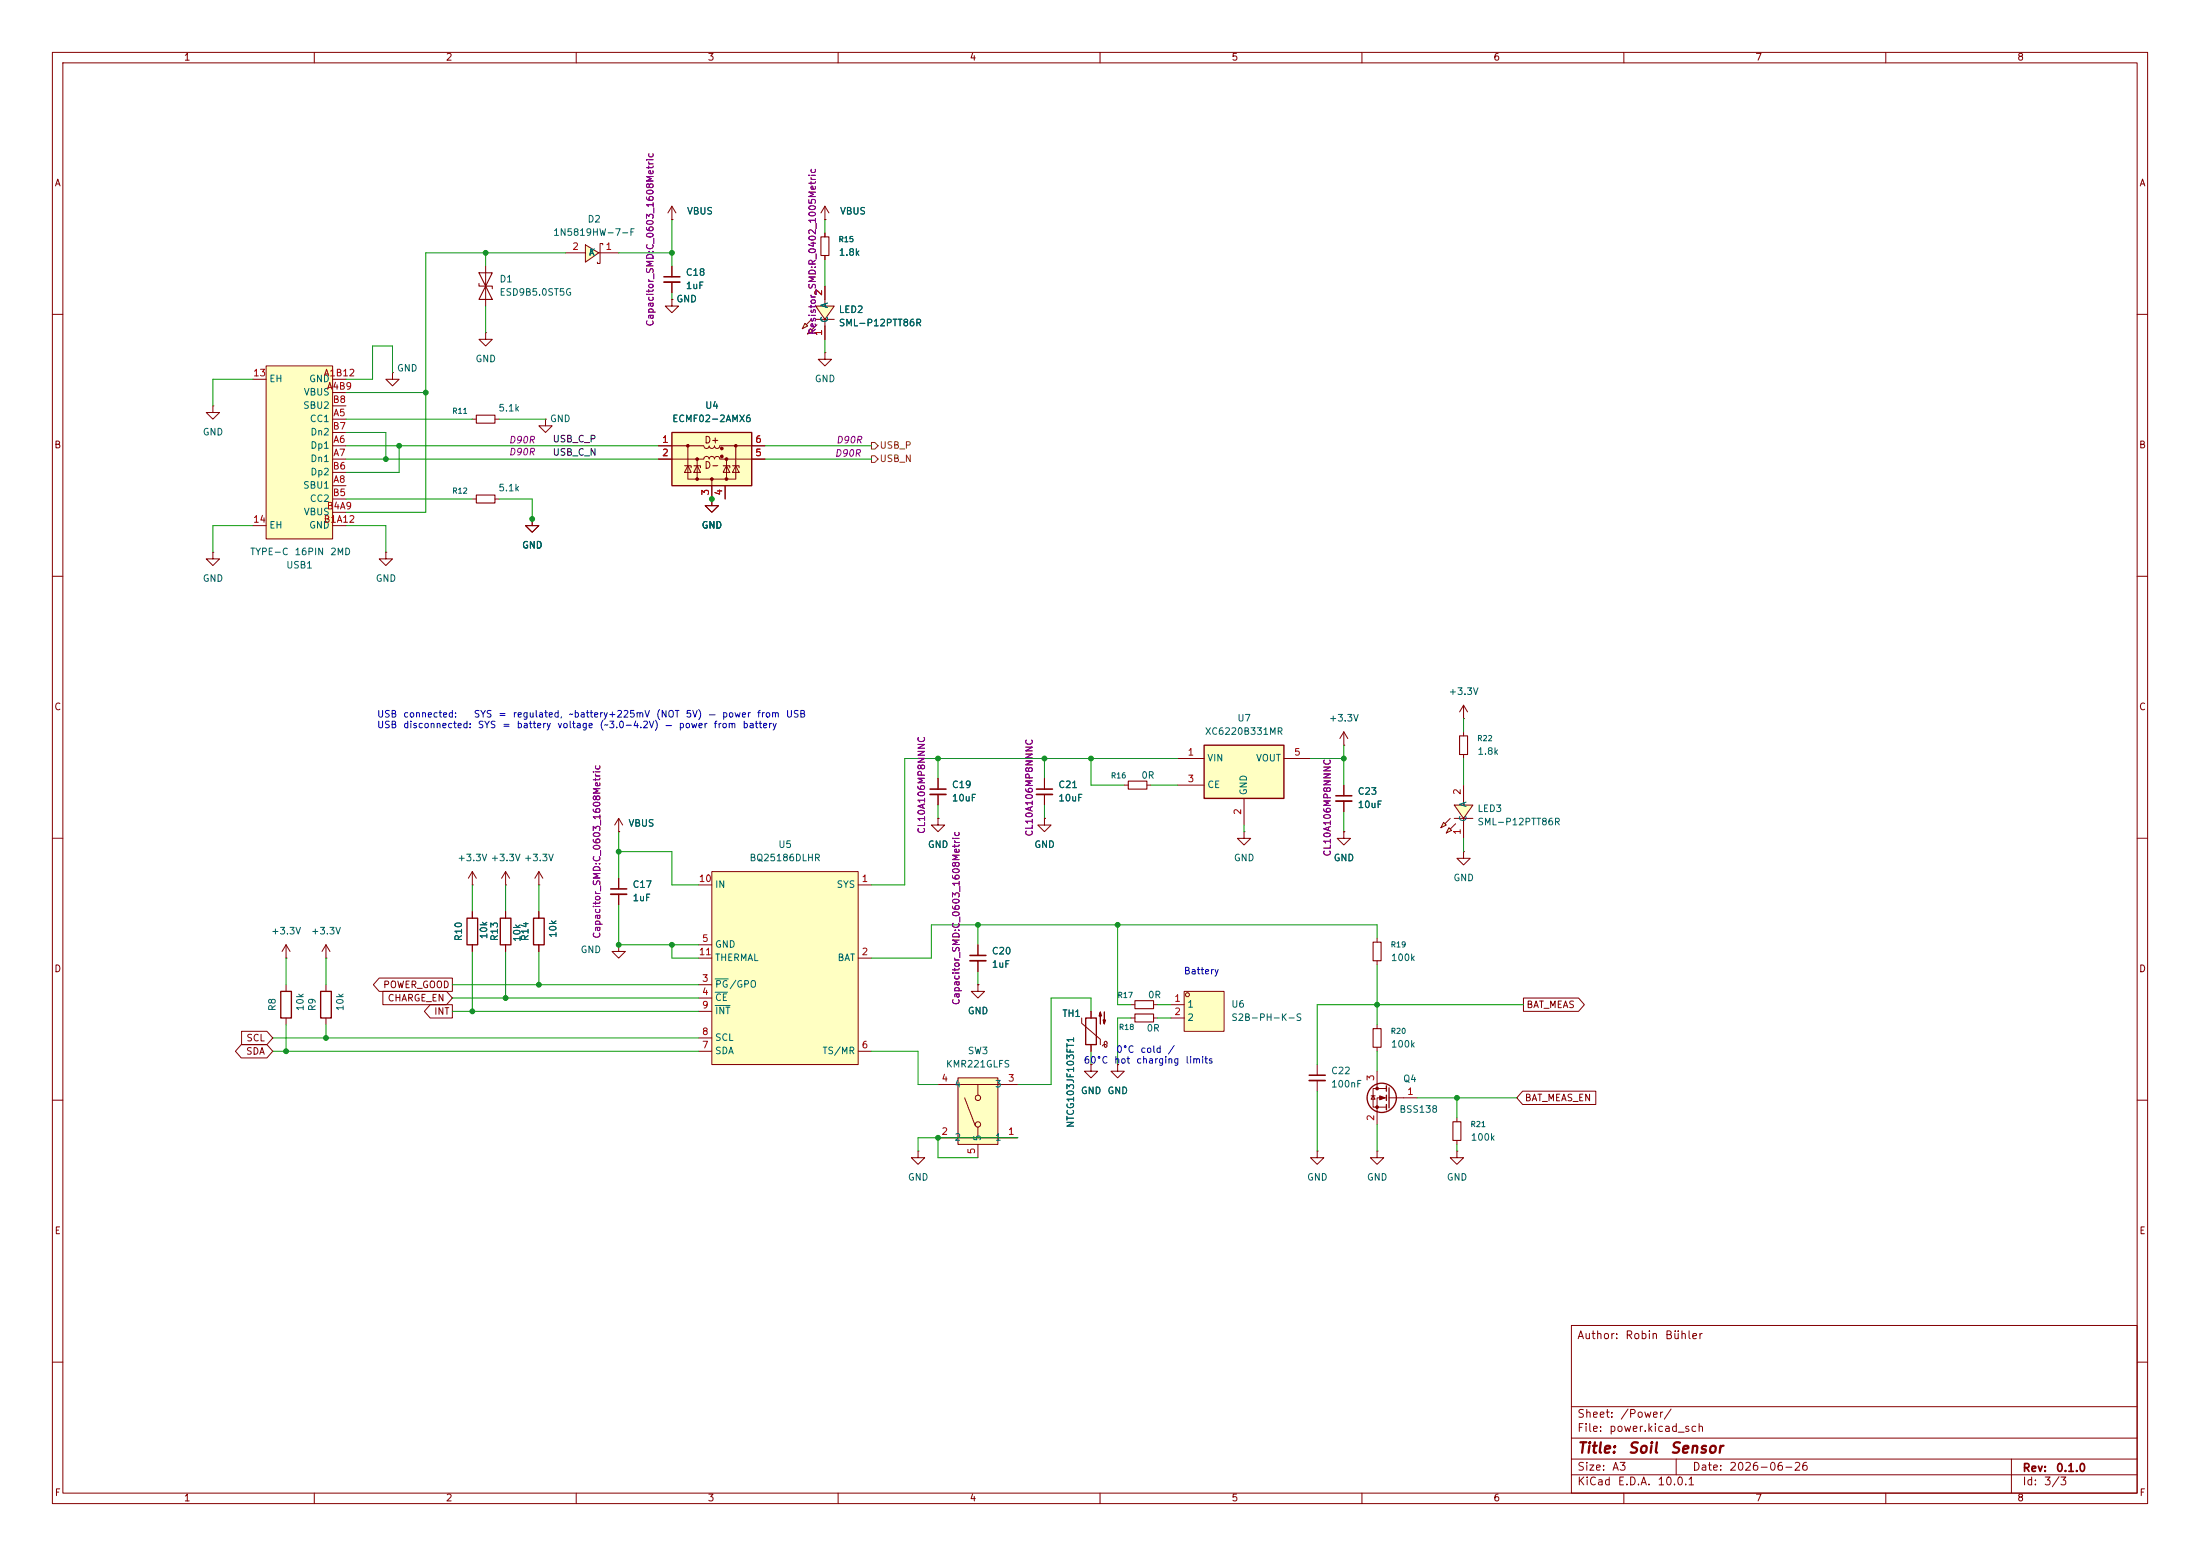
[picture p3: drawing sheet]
<svg xmlns="http://www.w3.org/2000/svg" width="420mm" height="297mm" viewBox="0 0 420 297" stroke-linecap="round" stroke-linejoin="round" font-family="sans-serif">
<g fill="none" stroke="#840000" stroke-width=".19">
<path d="M10 10h400v277h-400zM12 12h396v273h-396zM60 10v2M110 10v2M160 10v2M210 10v2M260 10v2M310 10v2M360 10v2M10 60h2M74.9 71.1v1.3h1.3l-1.3 1.3-1.2-1.3h1.2M74.9 71.1h.1"/>
<path d="M408 60h2M10 110h2M408 110h2M10 160h2M408 160h2M10 210h2M408 210h2M300 253h108v32h-108zM10 260h2M300 278.5h108M300 274.5h108M300 268.5h108"/>
<path d="M320 278.5v3M384 278.5v6.5M408 260h2M60 285v2M110 285v2M160 285v2M210 285v2M260 285v2M300 281.5h108M310 285v2M360 285v2"/>
</g>
<path d="M229.9 142.2h15.2v10.2h-15.2z" fill="#ffffc2"/>
<path d="M229.9 142.2h15.2v10.2h-15.2z" fill="none" stroke="#840000" stroke-width=".25"/>
<g fill="none" stroke="#840000" stroke-width=".19">
<path d="M256.5 139.7l-.7 1.3M256.5 139.7l.8 1.3M256.5 139.7v2.5M279.4 137.2h.1M279.4 134.6l-.8 1.3M279.4 134.6l.8 1.3M279.4 134.6v2.6M224.8 144.8h5.1M224.8 149.9h5.1M237.5 158.8v1.2h1.3l-1.3 1.3-1.3-1.3h1.3M237.5 158.8h.1M237.5 152.4v5.1"/>
<path d="M245.1 144.8h5.1M256.5 142.2h.1"/>
</g>
<g fill="#ffffc2">
<path d="M276.6 158l.5 .5-1 .5z"/>
<path d="M275.6 157l.5 .5-1 .5z"/>
<path d="M277.6 153.7h3.6l-1.8 2.5z"/>
</g>
<path d="M279.4 139.7v.8M275.6 157l.5 .5-1 .5zM276.6 158l.5 .5-1 .5zM276.9 156.2l-1.1 1M277.6 153.7h3.6l-1.8 2.5zM277.6 156.2h3.6M277.9 157.2l-1 1M279.4 144v.8M279.4 149.9v3.8M279.4 156.2v3.8M279.4 162.6v1.2h1.3l-1.3 1.3-1.3-1.3h1.3M279.4 162.6h.1" fill="none" stroke="#840000" stroke-width=".19"/>
<path d="M278.6 140.5h1.6v3.5h-1.6z" fill="none" stroke="#840000" stroke-width=".2"/>
<path d="M50.8 69.9h12.7v33h-12.7z" fill="#ffffc2"/>
<g fill="none" stroke="#840000" stroke-width=".19">
<path d="M48.3 72.4h2.5M50.8 69.9h12.7v33h-12.7zM63.5 72.4h2.5M63.5 74.9h2.5M63.5 77.5h2.5M63.5 80h2.5M63.5 85.1h2.5M63.5 87.6h2.5M63.5 92.7h2.5M63.5 97.8h2.5M63.5 95.3h2.5M63.5 90.2h2.5"/>
<path d="M63.5 82.6h2.5M40.6 105.4v1.3h-1.2l1.2 1.3 1.3-1.3h-1.3M40.6 105.4h.1M48.3 100.3h2.5M63.5 100.3h2.5M73.7 105.4v1.3h1.2l-1.2 1.3-1.3-1.3h1.3M73.7 105.4h.1M199.4 156.2v1.3h1.3l-1.3 1.3-1.3-1.3h1.3M199.4 156.2h.1M118.1 180.3v1.3h1.3l-1.3 1.3-1.3-1.3h1.3M118.1 180.3h.1"/>
</g>
<path d="M135.9 166.4h27.9v36.8h-27.9z" fill="#ffffc2"/>
<path d="M133.3 168.9h2.6M135.9 166.4h27.9v36.8h-27.9zM163.8 168.9h2.6M133.3 182.9h2.6M133.3 188h2.6M133.3 190.5h2.6M133.3 180.3h2.6M133.3 198.1h2.6M133.3 193h2.6M163.8 182.9h2.6M133.3 200.7h2.6M163.8 200.7h2.6" fill="none" stroke="#840000" stroke-width=".19"/>
<path d="M136.5 186.9h2.5M136.5 189.4h2.4M136.5 191.9h2.9" fill="none" stroke="#006464" stroke-width=".19"/>
<path d="M226.1 189.2h7.6v7.7h-7.6z" fill="#ffffc2"/>
<g fill="none" stroke="#840000" stroke-width=".19">
<path d="M92.7 50.8v7.6M40.6 77.5v1.2h-1.2l1.2 1.3 1.3-1.3h-1.3M40.6 77.5h.1M92.7 63.5v1.3h1.3l-1.3 1.2-1.3-1.2h1.3M92.7 63.5h.1M118.1 158.8h.1M118.1 156.2l-.8 1.3M118.1 156.2l.8 1.3M118.1 156.2v2.6M179.1 156.2v1.3h1.2l-1.2 1.3-1.3-1.3h1.3M179.1 156.2h.1M199.4 148.6v2"/>
<path d="M199.4 151.6v2.1M256.5 158.8v1.2h1.3l-1.3 1.3-1.2-1.3h1.2M256.5 158.8h.1M256.5 149.9v2M256.5 152.9v2M96.5 168.9h.1M96.5 166.4v2.5M96.5 174v1.3M96.5 166.4l-.7 1.2M96.5 166.4l.8 1.2M102.9 168.9h.1M102.9 166.4v2.5"/>
<path d="M102.9 174v1.3M102.9 166.4l-.8 1.2M102.9 166.4l.7 1.2M118.1 167.6v2.1M118.1 170.7v2M262.9 179.1v.7M96.5 180.3v1.3M102.9 180.3v1.3M186.7 188v1.2h1.3l-1.3 1.3-1.3-1.3h1.3M186.7 188h.1M186.7 180.3v2.1M186.7 183.4v2"/>
<path d="M215.9 191.8h.8M215.9 194.3h.8M220.2 191.8h.8M220.2 194.3h.8M223.5 191.8h2.6M223.5 194.3h2.6M226.1 189.2h7.6v7.7h-7.6zM262.9 183.4v.8M262.9 195.6v.7M262.9 199.9v.8M251.5 219.7v1.3h1.2l-1.2 1.2-1.3-1.2h1.3M251.5 219.7h.1"/>
<path d="M251.5 203.2v2M251.5 206.2v2.1M261.7 209.2h.8M262.1 209.2l.4 .6h-.8zM262.9 219.7v1.3h1.3l-1.3 1.2-1.3-1.2h1.3M262.9 219.7h.1M262.9 204.5v3.3M264.7 207.8h-2.6v3.5h2.6M264.7 209.6h-1.8v5M265.2 209.6h5.3M278.1 219.7v1.3h1.3l-1.3 1.2-1.2-1.2h1.2M278.1 219.7h.1"/>
<path d="M278.1 213.4v.7M278.1 217.7v.7"/>
<circle cx="226.7" cy="189.9" r=".38"/>
</g>
<path d="M91.4 54.1v.5h2.6v.5M91.4 52.1h2.6l-1.3 2.5zM92.7 54.6l1.3 2.6h-2.6zM262.1 179.8h1.6v3.6h-1.6zM216.7 193.5h3.5v1.6h-3.5zM216.7 191h3.5v1.5h-3.5zM262.1 196.3h1.6v3.6h-1.6zM277.4 214.1h1.5v3.6h-1.5z" fill="none" stroke="#840000" stroke-width=".2"/>
<g fill="none" stroke="#840000" stroke-width=".25">
<path d="M95.5 175.3h2v5h-2zM101.9 175.3h2v5h-2zM264.7 207.3v1M264.7 209v1.1M264.7 210.8v1M265.2 207.6v3.9"/>
<circle cx="263.8" cy="209.5" r="2.79"/>
</g>
<path d="M197.9 150.6h3M255 151.9h3.1M116.6 169.7h3M185.2 182.4h3M249.9 205.2h3.1" fill="none" stroke="#840000" stroke-width=".3"/>
<path d="M197.9 151.6h3M255 152.9h3.1M116.6 170.7h3M185.2 183.4h3M249.9 206.2h3.1" fill="none" stroke="#840000" stroke-width=".33"/>
<g fill="#840000" stroke="#840000" stroke-width=".19">
<path d="M263.4 209.2l1 .4-1 .3z"/>
<circle cx="262.9" cy="207.8" r=".25"/>
<circle cx="262.9" cy="211.3" r=".25"/>
</g>
<path d="M182.9 205.7h7.6v12.7h-7.6z" fill="#ffffc2"/>
<g fill="none" stroke="#840000" stroke-width=".19">
<path d="M128.3 50.8v2M128.3 53.8v2.1M90.2 80h.7M90.2 95.3h.7M94.5 80h.7M94.5 95.3h.7M101.6 99.1v1.2h1.3l-1.3 1.3-1.3-1.3h1.3M101.6 99.1h.1M179.1 148.6v2M179.1 151.6v2.1M214.6 149.9h.8M218.9 149.9h.8"/>
<path d="M90.2 168.9h.1M90.2 166.4l-.8 1.2M90.2 166.4l.7 1.2M90.2 166.4v2.5M90.2 174v1.3M54.6 182.9h.1M54.6 180.3l-.8 1.3M54.6 180.3l.8 1.3M54.6 180.3v2.6M54.6 188v1.2M54.6 194.3v1.3M62.2 182.9h.1"/>
<path d="M62.2 180.3v2.6M62.2 188v1.2M62.2 194.3v1.3M62.2 180.3l-.7 1.3M62.2 180.3l.8 1.3M90.2 180.3v1.3M206.5 194.3v1l3.6 3.1v1M208.3 193v1.3M208.3 199.4v1.3M211.1 198.8l.2 .1 .2 .4M211.1 198.8l-.3 .1v.8l.2 .2 .3-.1v-.3l-.3-.1h-.3l-.3 .2M175.3 219.7v1.3h1.2l-1.2 1.2-1.3-1.2h1.3"/>
<path d="M175.3 219.7h.1M179.1 217.2h15.2M179.1 207h15.2M182.9 205.7h7.6v12.7h-7.6zM184.1 209.6l2.1 5.3M186.7 207v2M186.7 215.1v2.1M186.7 218.4v2.6M208.3 203.2v1.3h1.2l-1.2 1.2-1.3-1.2h1.3M208.3 203.2h.1M213.4 203.2v1.3h1.2l-1.2 1.2-1.3-1.2h1.3M213.4 203.2h.1"/>
<circle cx="186.7" cy="209.6" r=".51"/>
<circle cx="186.7" cy="214.6" r=".51"/>
</g>
<path d="M126.7 52.8h3.1M177.5 150.6h3.1" fill="none" stroke="#840000" stroke-width=".3"/>
<path d="M126.7 53.8h3.1M177.5 151.6h3.1" fill="none" stroke="#840000" stroke-width=".33"/>
<path d="M90.9 79.2h3.6v1.6h-3.6zM90.9 94.5h3.6v1.5h-3.6zM215.4 149.1h3.5v1.5h-3.5z" fill="none" stroke="#840000" stroke-width=".2"/>
<g fill="#840000" stroke="#840000" stroke-width=".19">
<path d="M210.8 193.2v2.3l-.2-.8h.5l-.3 .8z"/>
<path d="M210.1 193.2l.2 .7h-.5l.3-.7v2.3z"/>
</g>
<path d="M89.2 175.3h2v5h-2zM53.6 189.2h2v5.1h-2zM61.2 189.2h2v5.1h-2zM207.3 194.3h2v5.1h-2z" fill="none" stroke="#840000" stroke-width=".25"/>
<path d="M111.8 46.7l2.5 1.6-2.5 1.7z" fill="#ffffc2"/>
<g fill="none" stroke="#840000" stroke-width=".19">
<path d="M128.3 39.4l-.8 1.2M128.3 39.4l.7 1.2M128.3 39.4v2.5M157.5 39.4l-.8 1.2M157.5 39.4l.7 1.2M157.5 39.4v2.5M107.9 48.3h3.9M111.8 46.7l2.5 1.6-2.5 1.7zM114.3 48.3h3.8M115.1 46.7v-.2h-.6v3.8h-.5v-.3M128.3 41.9h.1M128.3 57.2v1.2h1.2l-1.2 1.3-1.3-1.3h1.3"/>
<path d="M128.3 57.2h.1M157.5 41.9h.1"/>
</g>
<g fill="#ffffc2">
<path d="M154.7 62.7l.5 .6-1 .4z"/>
<path d="M153.7 61.7l.5 .5-1 .5z"/>
<path d="M155.7 58.4h3.6l-1.8 2.6z"/>
</g>
<g fill="none" stroke="#840000" stroke-width=".19">
<path d="M155.7 58.4h3.6l-1.8 2.6zM157.5 44.5v.7M157.5 48.8v.7M157.5 54.6v3.8M153.7 61.7l.5 .5-1 .5zM154.7 62.7l.5 .6-1 .4zM154.9 61l-1 1M155.7 61h3.6M156 62l-1.1 1M157.5 67.3v1.3h1.2l-1.2 1.3-1.3-1.3h1.3M157.5 67.3h.1M157.5 61v3.8"/>
<path d="M135.9 95.3v1.2h1.3l-1.3 1.3-1.3-1.3h1.3M135.9 95.3h.1"/>
</g>
<path d="M156.7 45.2h1.5v3.6h-1.5z" fill="none" stroke="#840000" stroke-width=".2"/>
<path d="M128.3 82.6h15.2v10.1h-15.2z" fill="#ffffc2"/>
<path d="M128.3 82.6h15.2v10.1h-15.2z" fill="none" stroke="#840000" stroke-width=".25"/>
<g fill="none" stroke="#840000" stroke-width=".19">
<path d="M128.3 41.9h.1M128.3 57.2h.1M128.3 50.8v2M128.3 53.8v2.1M157.5 41.9h.1M157.5 44.5v.7M157.5 48.8v.7M157.5 54.6v2.6M157.5 62.2v2.6M101.6 99.1h.1M104.1 80v1.3h1.3l-1.3 1.3-1.2-1.3h1.2M104.1 80h.1"/>
<path d="M125.7 85.1h8.7M125.7 87.6h8.7M130.7 88.9h1.3v.4M131.3 88.9l.7 1.3h-1.3zM131.3 85.1v6.3h9.2v-6.3M132.5 88.9h1.2v.4M133.1 88.9l.6 1.3h-1.2zM133.1 87.6v3.8M134.4 85.1l.1 .3 .4 .2 .3-.1 .2-.4 .4 .5 .4-.1 .2-.4 .2 .4 .4 .1 .3-.2 .1-.3M134.4 87.6l.1-.3 .4-.2 .3 .2 .2 .3 .1-.3 .3-.2 .4 .1 .2 .4 .2-.4 .4-.1 .3 .2 .1 .3M135.9 95.3h.1M135.9 91.4v3.9"/>
<path d="M137.4 85.1h8.6M137.4 87.6h8.6M138 88.9h1.3v.4M138.4 92.7v2.6M138.7 88.9l.6 1.3h-1.3zM138.7 87.6v3.8M139.8 88.9h1.3v.4M140.5 88.9l.6 1.3h-1.3zM118.1 158.8h.1M179.1 156.2h.1M179.1 148.6v2M179.1 151.6v2.1"/>
<path d="M199.4 156.2h.1M199.4 148.6v2M199.4 151.6v2.1M256.5 158.8h.1M256.5 149.9v2M256.5 152.9v2M90.2 174v1.3M96.5 174v1.3M102.9 174v1.3M118.1 167.6v2.1M118.1 170.7v2M46.1 199.4h4.9l1.1 1.3-1.1 1.2h-4.9l-1.2-1.2z"/>
<path d="M46.1 196.8h4.9l1.1 1.3-1.1 1.3h-4.9zM72.4 186.7h14v2.5h-14l-1.1-1.2zM73.1 189.2h12.1l1.2 1.3-1.2 1.3h-12.1zM82.1 191.8h4.3v2.5h-4.3l-1.1-1.3zM90.2 180.3v1.3M96.5 180.3v1.3M102.9 180.3v1.3M186.7 188h.1M186.7 180.3v2.1M186.7 183.4v2M208.3 193v1.3M208.3 199.4v1.3"/>
<path d="M290.8 190.5h10.6l1.1 1.3-1.1 1.2h-10.6zM208.3 203.2h.1M213.4 203.2h.1M290.7 208.3h13.9v2.5h-13.9l-1.1-1.2z"/>
</g>
<g fill="#840000" stroke="#840000" stroke-width=".19">
<circle cx="131.3" cy="85.1" r=".25"/>
<circle cx="133.1" cy="87.6" r=".25"/>
<circle cx="133.1" cy="91.4" r=".25"/>
<circle cx="135.9" cy="91.4" r=".25"/>
<circle cx="137.8" cy="85.6" r=".25"/>
<circle cx="137.8" cy="87.1" r=".25"/>
<circle cx="138.7" cy="87.6" r=".25"/>
<circle cx="138.7" cy="91.4" r=".25"/>
<circle cx="140.5" cy="85.1" r=".25"/>
</g>
<path d="M166.4 87h.6l.6 .6-.6 .7h-.6zM166.4 84.5h.6l.6 .6-.6 .6h-.6z" fill="none" stroke="#725600" stroke-width=".19"/>
<g fill="none" stroke="#009600" stroke-width=".19">
<path d="M92.7 48.3v2.5M92.7 58.4v5.1M107.9 48.3h-26.6v49.5h-15.3M118.1 48.3h10.2M128.3 41.9v8.9M128.3 55.9v1.3M157.5 41.9v2.6M157.5 49.5v5.1M48.3 72.4h-7.7v5.1M66 74.9h15.3M74.9 71.1v-5.1h-3.8v6.4h-5.1M157.5 64.8v2.5"/>
<path d="M66 82.6h7.7v5M66 95.3h24.2M66 80h24.2M66 85.1h59.7M66 87.6h59.7M76.2 85.1v5.1h-10.2M95.2 95.3h6.4v3.8M95.2 80h8.9M146 85.1h20.4M146 87.6h20.4M48.3 100.3h-7.7v5.1M66 100.3h7.7v5.1"/>
<path d="M279.4 137.2v2.5M118.1 158.8v8.8M179.1 144.8v3.8M179.1 153.7v2.5M199.4 144.8v3.8M199.4 153.7v2.5M208.3 144.8v5.1h6.3M219.7 149.9h5.1M224.8 144.8h-52.1v24.1h-6.3M237.5 157.5v1.3M250.2 144.8h6.3M256.5 142.2v7.7"/>
<path d="M256.5 154.9v3.9M279.4 144.8v5.1M90.2 168.9v5.1M96.5 168.9v5.1M102.9 168.9v5.1M118.1 162.6h10.2v6.3h5M118.1 172.7v7.6h15.2M186.7 176.5v3.8M213.4 176.5v15.3h2.5M262.9 179.1v-2.6h-85.1v6.4h-11.4M279.4 160v2.6M52.1 198.1h81.2"/>
<path d="M54.6 182.9v5.1M54.6 195.6v5.1M62.2 182.9v5.1M62.2 195.6v2.5M86.4 190.5h46.9M86.4 193h46.9M86.4 188h46.9M90.2 181.6v11.4M96.5 181.6v8.9M102.9 181.6v6.4M128.3 180.3v2.6h5M186.7 185.4v2.6"/>
<path d="M208.3 193v-2.5h-7.6v16.5h-6.4M215.9 194.3h-2.5v8.9M221 194.3h2.5M221 191.8h2.5M262.9 184.2v11.4M290.8 191.8h-39.3v11.4M52.1 200.7h81.2M166.4 200.7h8.9v6.3h3.8M179.1 217.2v3.8h7.6M194.3 217.2h-19v2.5M208.3 200.7v2.5M251.5 208.3v11.4"/>
<path d="M262.9 200.7v3.8M262.9 214.6v5.1M270.5 209.6h19.1M278.1 209.6v3.8M278.1 218.4v1.3"/>
</g>
<g fill="#009600" stroke="#009600" stroke-width=".19">
<circle cx="278.1" cy="209.6" r=".46"/>
<circle cx="256.5" cy="144.8" r=".46"/>
<circle cx="262.9" cy="191.8" r=".46"/>
<circle cx="179.1" cy="217.2" r=".46"/>
<circle cx="128.3" cy="180.3" r=".46"/>
<circle cx="102.9" cy="188" r=".46"/>
<circle cx="118.1" cy="180.3" r=".46"/>
<circle cx="73.7" cy="87.6" r=".46"/>
<circle cx="81.3" cy="74.9" r=".46"/>
<circle cx="76.2" cy="85.1" r=".46"/>
<circle cx="213.4" cy="176.5" r=".46"/>
<circle cx="186.7" cy="176.5" r=".46"/>
<circle cx="179.1" cy="144.8" r=".46"/>
<circle cx="199.4" cy="144.8" r=".46"/>
<circle cx="208.3" cy="144.8" r=".46"/>
<circle cx="118.1" cy="162.6" r=".46"/>
<circle cx="62.2" cy="198.1" r=".46"/>
<circle cx="54.6" cy="200.7" r=".46"/>
<circle cx="96.5" cy="190.5" r=".46"/>
<circle cx="90.2" cy="193" r=".46"/>
<circle cx="101.6" cy="99.1" r=".46"/>
<circle cx="128.3" cy="48.3" r=".46"/>
<circle cx="135.9" cy="95.3" r=".46"/>
<circle cx="92.7" cy="48.3" r=".46"/>
</g>
<g font-size="2" fill="#840000">
<text x="301" y="277.9">Title:</text>
<text x="310.6" y="277.9">Soil</text>
<text x="318.7" y="277.9">Sensor</text>
</g>
<g font-size="1.5" fill="#840000">
<text x="301" y="256">Author:</text>
<text x="310.1" y="256">Robin</text>
<text x="317.7" y="256">Bühler</text>
<text x="301" y="273.7">File:</text>
<text x="301" y="271">Sheet:</text>
<text x="307.1" y="273.7">power.kicad_sch</text>
<text x="309.2" y="271">/Power/</text>
<text x="301" y="281.1">Size:</text>
<text x="307.6" y="281.1">A3</text>
<text x="323" y="281.1">Date:</text>
<text x="330" y="281.1">2026-06-26</text>
<text x="386" y="281.3">Rev:</text>
<text x="392.4" y="281.3">0.1.0</text>
<text x="301" y="283.9">KiCad</text>
<text x="308.7" y="283.9">E.D.A.</text>
<text x="316.3" y="283.9">10.0.1</text>
<text x="386" y="283.9">Id:</text>
<text x="390.1" y="283.9">3/3</text>
</g>
<g font-size="1.3" fill="#840000">
<text x="35" y="11.9">1</text>
<text x="85" y="11.9">2</text>
<text x="135" y="11.9">3</text>
<text x="185" y="11.9">4</text>
<text x="235" y="11.9">5</text>
<text x="285" y="11.9">6</text>
<text x="335" y="11.9">7</text>
<text x="385" y="11.9">8</text>
<text x="10.3" y="35.9">A</text>
<text x="408.3" y="35.9">A</text>
<text x="10.3" y="85.9">B</text>
<text x="134.4" y="84.9">D+</text>
<text x="134.4" y="89.8">D-</text>
<text x="408.2" y="85.9">B</text>
<text x="10.3" y="135.9">C</text>
<text x="408.2" y="135.9">C</text>
<text x="10.3" y="185.9">D</text>
<text x="408.2" y="185.9">D</text>
<text x="73" y="188.9">POWER_GOOD</text>
<text x="73.9" y="191.5">CHARGE_EN</text>
<text x="82.8" y="194">INT</text>
<text x="291.3" y="192.7">BAT_MEAS</text>
<text x="46.9" y="201.6">SDA</text>
<text x="46.9" y="199.1">SCL</text>
<text x="291" y="210.5">BAT_MEAS_EN</text>
<text x="10.3" y="235.9">E</text>
<text x="408.3" y="235.9">E</text>
<text x="10.3" y="285.9">F</text>
<text x="35" y="286.9">1</text>
<text x="85" y="286.9">2</text>
<text x="135" y="286.9">3</text>
<text x="185" y="286.9">4</text>
<text x="235" y="286.9">5</text>
<text x="285" y="286.9">6</text>
<text x="335" y="286.9">7</text>
<text x="385" y="286.9">8</text>
<text x="408.3" y="285.9">F</text>
</g>
<g font-size="1.3" fill="#006464">
<text x="131.1" y="41.2">VBUS</text>
<text x="160.3" y="41.2">VBUS</text>
<text x="105.5" y="45.3">1N5819HW-7-F</text>
<text x="112.1" y="42.8">D2</text>
<text x="112.3" y="49.1">A</text>
<text x="112.3" y="49.1">K</text>
<text x="130.8" y="52.9">C18</text>
<text x="160" y="49.1">1.8k</text>
<text x="95.3" y="54.2">D1</text>
<text x="95.3" y="56.7">ESD9B5.0ST5G</text>
<text x="129" y="58">GND</text>
<text x="130.8" y="55.5">1uF</text>
<text x="158.3" y="58.9" transform="rotate(-90 158.3 58.9)">A</text>
<text x="158.3" y="61.7" transform="rotate(-90 158.3 61.7)">C</text>
<text x="160" y="60">LED2</text>
<text x="160" y="62.6">SML-P12PTT86R</text>
<text x="75.7" y="71.2">GND</text>
<text x="90.7" y="69.4">GND</text>
<text x="51.3" y="73.3">EH</text>
<text x="57.9" y="75.8">VBUS</text>
<text x="58.9" y="73.3">GND</text>
<text x="155.4" y="73.3">GND</text>
<text x="38.6" y="83.4">GND</text>
<text x="57.8" y="78.3">SBU2</text>
<text x="59" y="80.9">CC1</text>
<text x="59.2" y="83.4">Dn2</text>
<text x="95" y="78.8">5.1k</text>
<text x="104.9" y="80.9">GND</text>
<text x="128.2" y="80.9">ECMF02-2AMX6</text>
<text x="134.5" y="78.3">U4</text>
<text x="59.2" y="86">Dp1</text>
<text x="59.2" y="88.5">Dn1</text>
<text x="57.8" y="93.6">SBU1</text>
<text x="59.2" y="91">Dp2</text>
<text x="95" y="94.1">5.1k</text>
<text x="51.3" y="101.2">EH</text>
<text x="57.9" y="98.7">VBUS</text>
<text x="58.9" y="101.2">GND</text>
<text x="59" y="96.1">CC2</text>
<text x="133.9" y="101.2">GND</text>
<text x="47.6" y="106.3">TYPE-C</text>
<text x="56.1" y="106.3">16PIN</text>
<text x="62.9" y="106.3">2MD</text>
<text x="99.6" y="105">GND</text>
<text x="38.6" y="111.4">GND</text>
<text x="54.5" y="108.8">USB1</text>
<text x="71.6" y="111.4">GND</text>
<text x="276.5" y="132.9">+3.3V</text>
<text x="229.9" y="140.6">XC6220B331MR</text>
<text x="236.1" y="138">U7</text>
<text x="253.6" y="138">+3.3V</text>
<text x="217.8" y="148.9">0R</text>
<text x="230.4" y="145.6">VIN</text>
<text x="239.7" y="145.6">VOUT</text>
<text x="281.9" y="144.4">1.8k</text>
<text x="181.6" y="150.7">C19</text>
<text x="181.6" y="153.3">10uF</text>
<text x="201.9" y="150.7">C21</text>
<text x="201.9" y="153.3">10uF</text>
<text x="230.4" y="150.7">CE</text>
<text x="238.4" y="151.9" transform="rotate(-90 238.4 151.9)">GND</text>
<text x="259.1" y="152">C23</text>
<text x="259.1" y="154.5">10uF</text>
<text x="280.3" y="154.2" transform="rotate(-90 280.3 154.2)">A</text>
<text x="281.9" y="155.3">LED3</text>
<text x="119.9" y="158.1">VBUS</text>
<text x="280.3" y="157" transform="rotate(-90 280.3 157)">C</text>
<text x="281.9" y="157.8">SML-P12PTT86R</text>
<text x="87.2" y="164.7">+3.3V +3.3V +3.3V</text>
<text x="143" y="164.7">BQ25186DLHR</text>
<text x="148.5" y="162.2">U5</text>
<text x="177" y="162.2">GND</text>
<text x="197.4" y="162.2">GND</text>
<text x="235.5" y="164.7">GND</text>
<text x="254.5" y="164.7">GND</text>
<text x="120.7" y="172.3">1uF</text>
<text x="120.7" y="169.8">C17</text>
<text x="136.4" y="169.8">IN</text>
<text x="159.6" y="169.8">SYS</text>
<text x="277.4" y="168.5">GND</text>
<text x="51.7" y="178.7">+3.3V</text>
<text x="59.3" y="178.7">+3.3V</text>
<text x="88.5" y="179.7" transform="rotate(-90 88.5 179.7)">R10</text>
<text x="93.3" y="179.4" transform="rotate(-90 93.3 179.4)">10k</text>
<text x="95.4" y="179.7" transform="rotate(-90 95.4 179.7)">R13</text>
<text x="99.7" y="179.9" transform="rotate(-90 99.7 179.9)">10k</text>
<text x="101.2" y="179.7" transform="rotate(-90 101.2 179.7)">R14</text>
<text x="106.5" y="179.1" transform="rotate(-90 106.5 179.1)">10k</text>
<text x="110.7" y="182.2">GND</text>
<text x="136.4" y="181.2">GND</text>
<text x="136.4" y="183.7">THERMAL</text>
<text x="159.8" y="183.7">BAT</text>
<text x="189.2" y="185">1uF</text>
<text x="189.2" y="182.5">C20</text>
<text x="265.4" y="183.7">100k</text>
<text x="136.4" y="188.8">PG/GPO</text>
<text x="136.4" y="191.4">CE</text>
<text x="219" y="190.9">0R</text>
<text x="52.9" y="193.1" transform="rotate(-90 52.9 193.1)">R8</text>
<text x="58.3" y="193.1" transform="rotate(-90 58.3 193.1)">10k</text>
<text x="60.6" y="193.1" transform="rotate(-90 60.6 193.1)">R9</text>
<text x="65.9" y="193.1" transform="rotate(-90 65.9 193.1)">10k</text>
<text x="136.4" y="193.9">INT</text>
<text x="184.7" y="193.9">GND</text>
<text x="202.7" y="194.4">TH1</text>
<text x="218.8" y="197.2">0R</text>
<text x="226.6" y="192.6">1</text>
<text x="226.6" y="195.2">2</text>
<text x="235" y="192.6">U6</text>
<text x="235" y="195.2">S2B-PH-K-S</text>
<text x="136.4" y="201.5">SDA</text>
<text x="136.4" y="199">SCL</text>
<text x="156.9" y="201.5">TS/MR</text>
<text x="184.7" y="201.5">SW3</text>
<text x="265.4" y="200.3">100k</text>
<text x="180.5" y="204.1">KMR221GLFS</text>
<text x="182.1" y="207.9">4</text>
<text x="189.8" y="207.9">3</text>
<text x="206.2" y="209.1">GND</text>
<text x="211.3" y="209.1">GND</text>
<text x="254" y="207.9">100nF</text>
<text x="254" y="205.3">C22</text>
<text x="267.8" y="206.9">Q4</text>
<text x="205.3" y="215.4" transform="rotate(-90 205.3 215.4)">NTCG103JF103FT1</text>
<text x="267" y="212.7">BSS138</text>
<text x="182.1" y="218">2</text>
<text x="187.6" y="217.9" transform="rotate(-90 187.6 217.9)">5</text>
<text x="189.8" y="218">1</text>
<text x="280.7" y="218">100k</text>
<text x="173.2" y="225.7">GND</text>
<text x="249.4" y="225.7">GND</text>
<text x="260.9" y="225.7">GND</text>
<text x="276.1" y="225.7">GND</text>
</g>
<g font-size="1.3" fill="#a90000">
<text x="109.1" y="48">2</text>
<text x="115.5" y="48">1</text>
<text x="157.2" y="56.6" transform="rotate(-90 157.2 56.6)">2</text>
<text x="157.2" y="64.2" transform="rotate(-90 157.2 64.2)">1</text>
<text x="48.2" y="72.1">13</text>
<text x="61.7" y="72.1">A1B12</text>
<text x="62.3" y="74.7">A4B9</text>
<text x="63.4" y="77.2">B8</text>
<text x="63.4" y="82.3">B7</text>
<text x="63.5" y="79.8">A5</text>
<text x="63.4" y="89.9">B6</text>
<text x="63.5" y="84.8">A6</text>
<text x="63.5" y="87.4">A7</text>
<text x="126.3" y="84.8">1</text>
<text x="126.3" y="87.4">2</text>
<text x="144.1" y="87.4">5</text>
<text x="144.1" y="84.8">6</text>
<text x="63.4" y="95">B5</text>
<text x="63.5" y="92.5">A8</text>
<text x="135.6" y="94.7" transform="rotate(-90 135.6 94.7)">3</text>
<text x="138.2" y="94.7" transform="rotate(-90 138.2 94.7)">4</text>
<text x="48.2" y="100.1">14</text>
<text x="61.7" y="100.1">B1A12</text>
<text x="62.3" y="97.5">B4A9</text>
<text x="226.6" y="144.5">1</text>
<text x="226.6" y="149.6">3</text>
<text x="246.9" y="144.5">5</text>
<text x="237.2" y="155.6" transform="rotate(-90 237.2 155.6)">2</text>
<text x="279.1" y="151.8" transform="rotate(-90 279.1 151.8)">2</text>
<text x="279.1" y="159.5" transform="rotate(-90 279.1 159.5)">1</text>
<text x="133.3" y="168.7">10</text>
<text x="164.4" y="168.7">1</text>
<text x="133.3" y="182.6">11</text>
<text x="133.9" y="180.1">5</text>
<text x="164.4" y="182.6">2</text>
<text x="133.9" y="187.7">3</text>
<text x="133.9" y="190.2">4</text>
<text x="224.1" y="191.5">1</text>
<text x="133.9" y="197.9">8</text>
<text x="133.9" y="192.8">9</text>
<text x="224.1" y="194.1">2</text>
<text x="133.9" y="200.4">7</text>
<text x="164.4" y="200.4">6</text>
<text x="179.6" y="206.8">4</text>
<text x="192.3" y="206.8">3</text>
<text x="262.6" y="206.4" transform="rotate(-90 262.6 206.4)">3</text>
<text x="268.5" y="209.3">1</text>
<text x="262.6" y="214.1" transform="rotate(-90 262.6 214.1)">2</text>
<text x="179.6" y="216.9">2</text>
<text x="186.4" y="220.4" transform="rotate(-90 186.4 220.4)">5</text>
<text x="192.3" y="216.9">1</text>
</g>
<g font-size="1.3" fill="#840084">
<text x="125.1" y="62.4" transform="rotate(-90 125.1 62.4)">Capacitor_SMD:C_0603_1608Metric</text>
<text x="156.1" y="64" transform="rotate(-90 156.1 64)">Resistor_SMD:R_0402_1005Metric</text>
<text x="97" y="84.9">D90R</text>
<text x="97" y="87.2">D90R</text>
<text x="159.3" y="87.5">D90R</text>
<text x="159.5" y="84.9">D90R</text>
<text x="176.9" y="159.3" transform="rotate(-90 176.9 159.3)">CL10A106MP8NNNC</text>
<text x="197.5" y="159.8" transform="rotate(-90 197.5 159.8)">CL10A106MP8NNNC</text>
<text x="254.4" y="163.6" transform="rotate(-90 254.4 163.6)">CL10A106MP8NNNC</text>
<text x="114.9" y="179.3" transform="rotate(-90 114.9 179.3)">Capacitor_SMD:C_0603_1608Metric</text>
<text x="183.5" y="192" transform="rotate(-90 183.5 192)">Capacitor_SMD:C_0603_1608Metric</text>
</g>
<g font-size="1.3" fill="#0f0f0f">
<text x="105.4" y="84.7">USB_C_P</text>
<text x="105.4" y="87.3">USB_C_N</text>
</g>
<g font-size="1.3" fill="#725600">
<text x="167.8" y="88.5">USB_N</text>
<text x="167.8" y="86">USB_P</text>
</g>
<g font-size="1.3" fill="#0000c2">
<text x="71.9" y="137.3">USB</text>
<text x="76.9" y="137.3">connected:</text>
<text x="90.3" y="137.3">SYS</text>
<text x="95" y="137.3">=</text>
<text x="97.8" y="137.3">regulated,</text>
<text x="108.5" y="137.3">~battery+225mV</text>
<text x="125.1" y="137.3">(NOT</text>
<text x="130.8" y="137.3">5V)</text>
<text x="135.1" y="137.3">—</text>
<text x="137.7" y="137.3">power</text>
<text x="144.4" y="137.3">from</text>
<text x="149.9" y="137.3">USB</text>
<text x="71.9" y="139.3">USB</text>
<text x="76.9" y="139.3">disconnected:</text>
<text x="91.1" y="139.3">SYS</text>
<text x="95.8" y="139.3">=</text>
<text x="98.5" y="139.3">battery</text>
<text x="106.3" y="139.3">voltage</text>
<text x="114.3" y="139.3">(~3.0-4.2V)</text>
<text x="126.8" y="139.3">—</text>
<text x="129.4" y="139.3">power</text>
<text x="136.1" y="139.3">from</text>
<text x="141.6" y="139.3">battery</text>
<text x="225.9" y="186.3">Battery</text>
<text x="206.8" y="203.3">60°C</text>
<text x="212.6" y="203.3">hot</text>
<text x="213" y="201.3">0°C</text>
<text x="216.8" y="203.3">charging</text>
<text x="217.6" y="201.3">cold</text>
<text x="222.8" y="201.3">/</text>
<text x="226.2" y="203.3">limits</text>
</g>
<g font-size="1" fill="#006464">
<text x="160" y="46.5">R15</text>
<text x="86.2" y="79.2">R11</text>
<text x="86.2" y="94.5">R12</text>
<text x="281.9" y="141.7">R22</text>
<text x="212" y="148.8">R16</text>
<text x="265.4" y="181.1">R19</text>
<text x="213.2" y="190.7">R17</text>
<text x="213.5" y="196.8">R18</text>
<text x="265.4" y="197.6">R20</text>
<text x="280.6" y="215.4">R21</text>
</g>
</svg>
